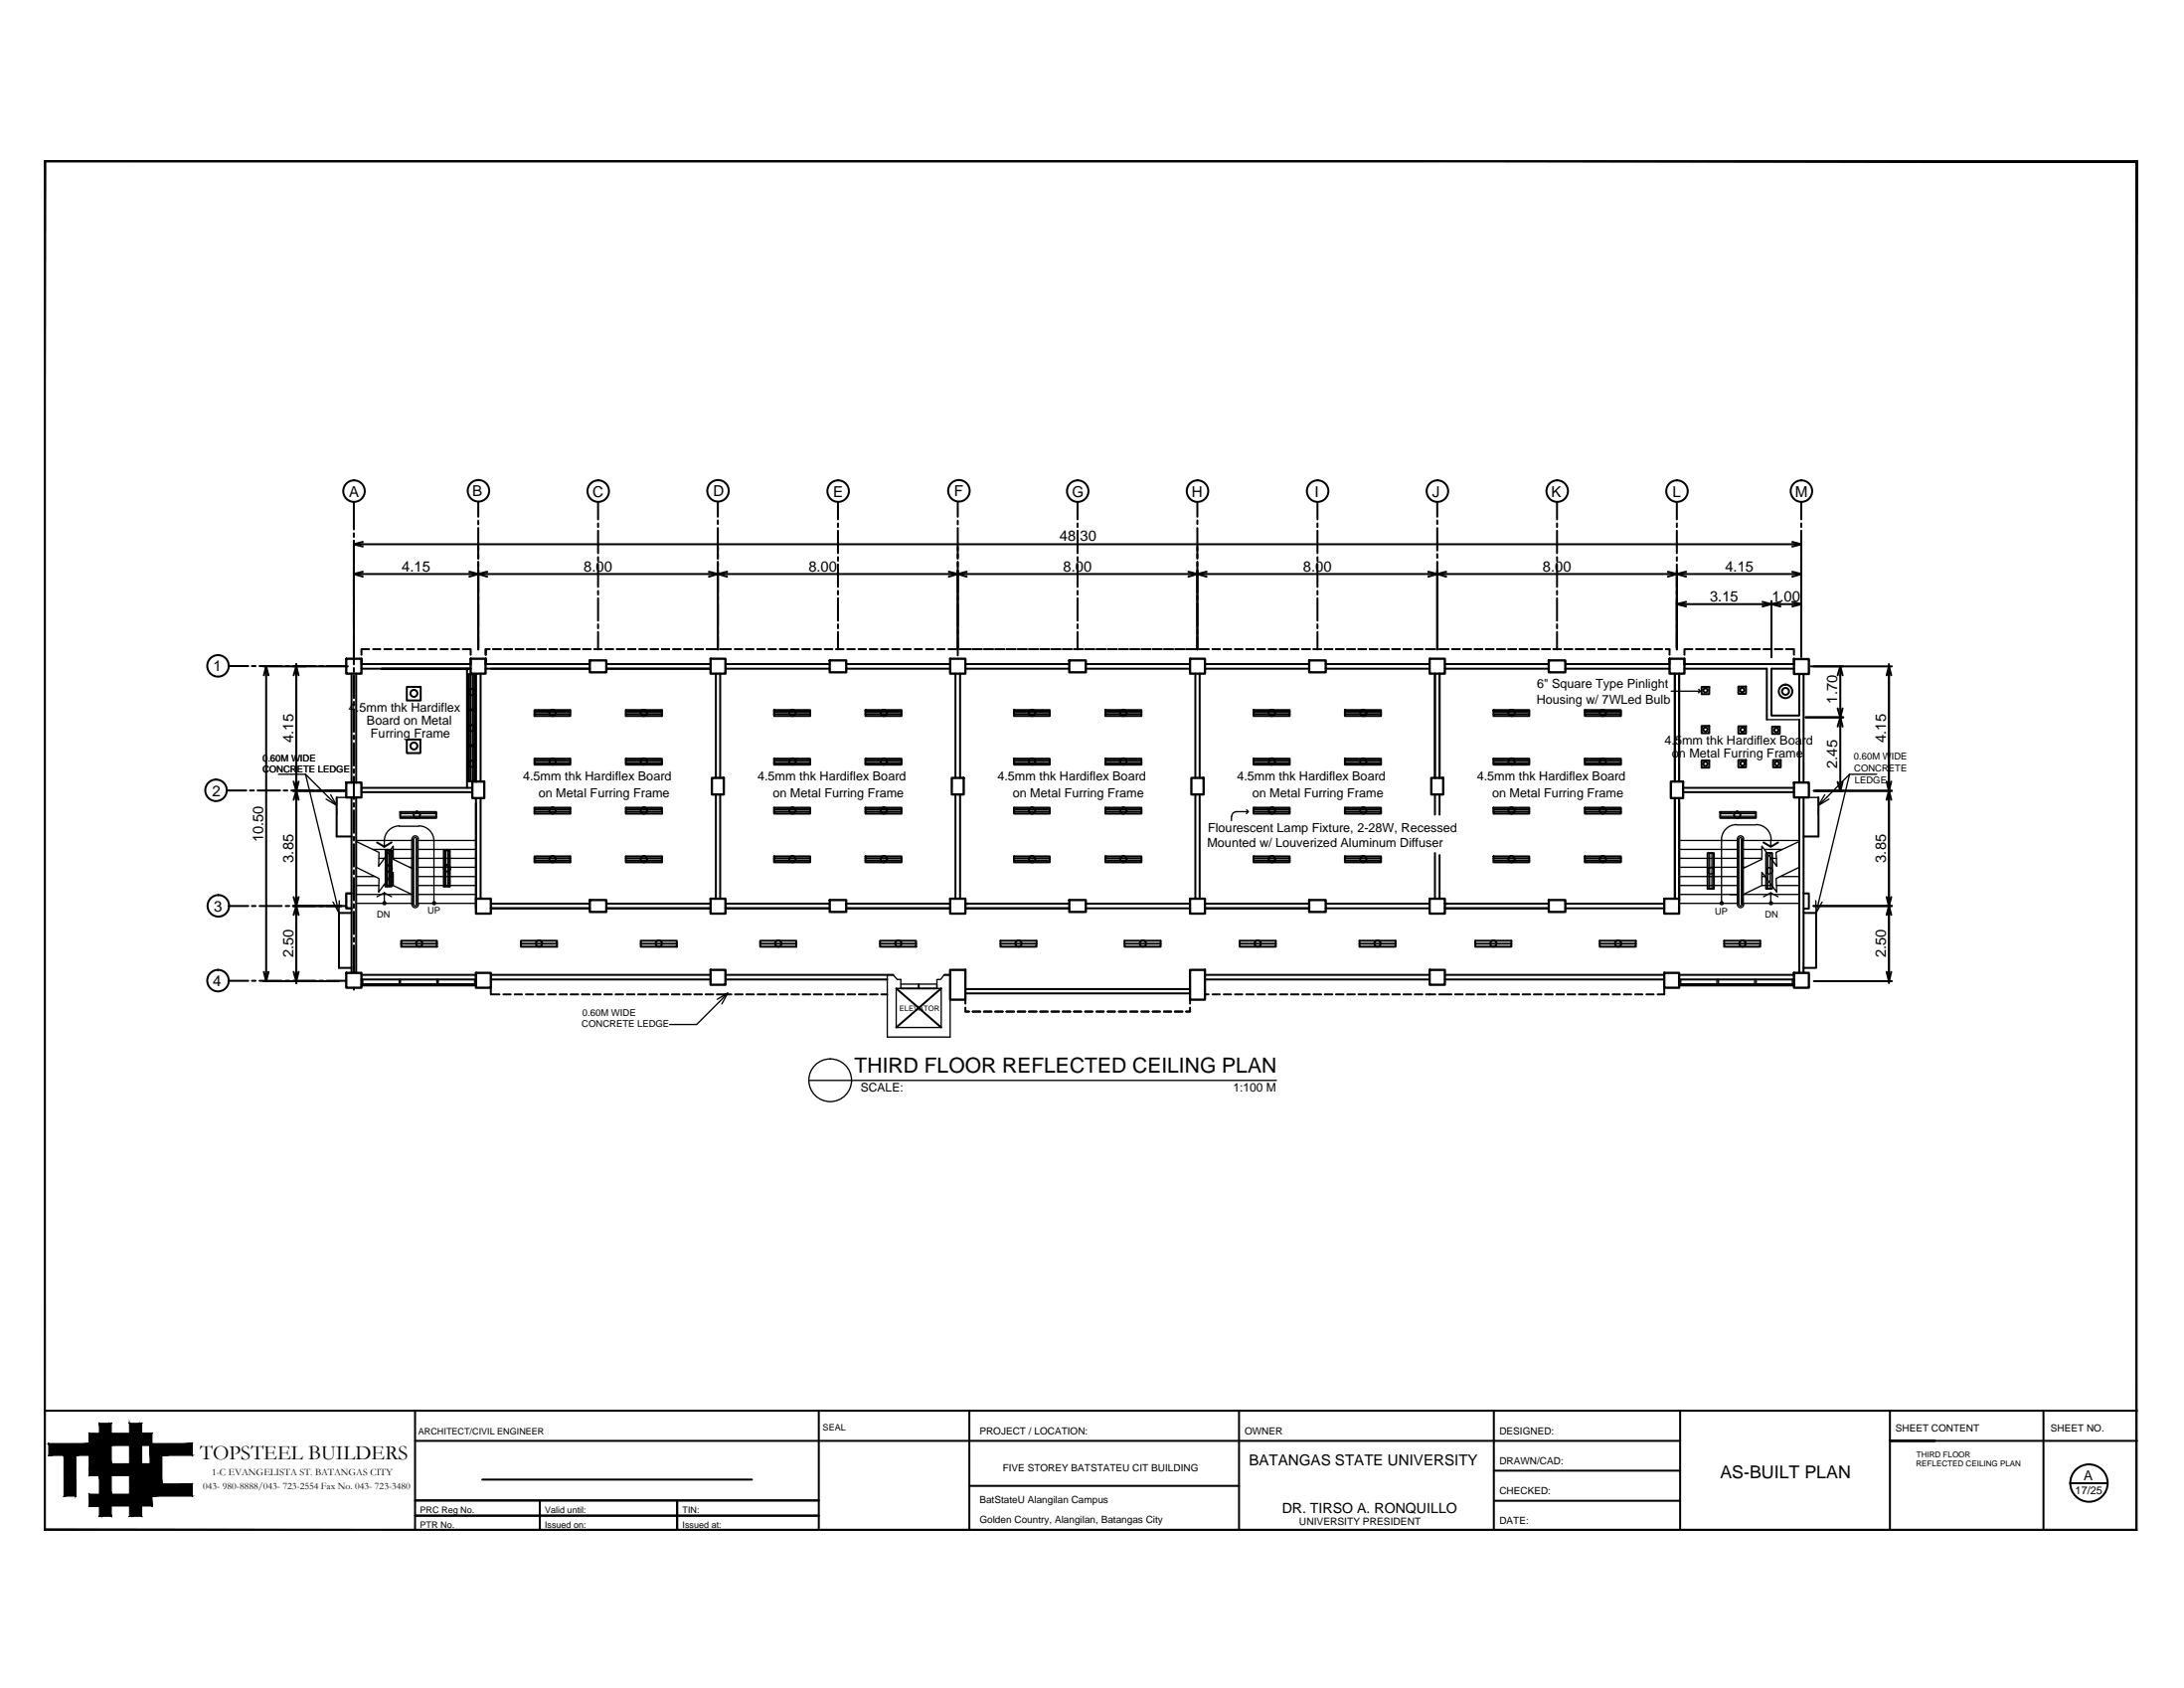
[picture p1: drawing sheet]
<svg xmlns="http://www.w3.org/2000/svg" width="279mm" height="216mm" viewBox="0 0 279 216" stroke-linecap="round" stroke-linejoin="round" font-family="sans-serif">
<!-- layer: 0.08 -->
<g fill="none" stroke="#000" stroke-width=".25">
<path d="M45.3 69.2v14.8M46.4 73.4h13.6M46.4 69.6h182.9M61.2 73v10.1M62.3 73.4h28.4M91.8 73v10.1M93 73.4h28.4M122.5 73v10.8M123.7 73.4h28.3M153.2 73v10.1M154.4 73.4h28.3M183.9 73v10.1"/>
<path d="M185 73.4h28.4M214.5 73v10.1M215.7 73.4h13.6M215.7 77.3h9.8M226.6 76.9v7.1M227.8 77.3h1.5M230.4 69.2v14.8M33.7 85.2h10.8M34.1 86.4v37.9M37.9 84.9v40.8M231 91.8h4.8M231.7 85.2h10.3"/>
<path d="M235.4 86.4v4.2M235.4 92.9v7.1M241.7 84.9v40.8M37.5 101.1h6.6M37.5 115.9h6.2M232 115.9h10M232 101.1h10M33.7 125.5h9.6M232 125.5h10"/>
</g>
<!-- layer: 0 -->
<g fill="none" stroke="#000" stroke-width=".25">
<path d="M45.3 73.4h1.1M45.3 69.6h1.1M46.4 69.3l-1.1 .3 1.1 .3M46.4 73.1l-1.1 .3 1.1 .4M60 73.1l1.2 .3-1.2 .4M60 73.4h2.3M61.2 69.9v1.6M61.2 71.9v.5M61.2 72.9v2.9M61.2 76.3v.5M61.2 77.2v2.9M62.3 73.1l-1.1 .3 1.1 .4"/>
<path d="M90.7 73.1l1.1 .3-1.1 .4M90.7 73.4h2.3M91.8 69.9v1.6M91.8 71.9v.5M91.8 72.9v2.8M91.8 76.3v.4M91.8 77.2v2.9M93 73.1l-1.2 .3 1.2 .4M121.4 73.1l1.1 .3-1.1 .4M121.4 73.4h2.3M122.5 69.9v1.6M122.5 71.9v.5"/>
<path d="M122.5 72.9v2.9M122.5 76.3v.5M122.5 77.2v2.9M123.7 73.1l-1.2 .3 1.2 .4M152 73.1l1.2 .3-1.2 .4M152 73.4h2.4M153.2 69.9v1.6M153.2 71.9v.5M153.2 72.9v2.8M153.2 76.3v.4M153.2 77.2v2.9M154.4 73.1l-1.2 .3 1.2 .4"/>
<path d="M182.7 73.1l1.2 .3-1.2 .4M182.7 73.4h2.3M185 73.1l-1.1 .3 1.1 .4M213.4 73.1l1.1 .3-1.1 .4M213.4 73.4h2.3M214.5 77.3h1.2M215.7 73.1l-1.2 .3 1.2 .4M215.7 77l-1.2 .3 1.2 .3M225.5 77l1.1 .3-1.1 .3M225.5 77.3h2.3M227.8 77l-1.2 .3 1.2 .3M229.3 69.3l1.1 .3-1.1 .3"/>
<path d="M229.3 73.1l1.1 .3-1.1 .4M229.3 77l1.1 .3-1.1 .3M229.3 73.4h1.1M229.3 69.6h1.1M229.3 77.3h1.1M33.8 86.4l.3-1.2 .2 1.2M34.1 85.2v1.2M37.6 86.4l.3-1.2 .3 1.2M37.6 100l.3 1.1 .3-1.1M37.9 85.2v1.2M37.9 100v2.3M61.2 80.6v.4"/>
<path d="M61.2 81.5v1.6M91.8 80.6v.4M91.8 81.5v1.5M122.5 80.6v.4M122.5 81.5v1.6M153.2 80.6v.4M153.2 81.5v1.5M235.1 86.4l.3-1.2 .3 1.2M235.1 90.6l.3 1.2 .3-1.2M235.1 92.9l.3-1.1 .3 1.1M235.4 85.2v1.2M235.4 90.6v2.3"/>
<path d="M241.4 86.4l.3-1.2 .2 1.2M241.4 100l.3 1.1 .2-1.1M241.7 85.2v1.2M241.7 100v2.3M37.6 114.7l.3 1.2 .3-1.2M37.6 102.3l.3-1.2 .3 1.2M37.6 117l.3-1.1 .3 1.1M37.9 114.7v2.3M235.1 100l.3 1.1 .3-1.1M235.4 100v1.1M241.4 114.7l.3 1.2 .2-1.2M241.4 102.3l.3-1.2 .2 1.2"/>
<path d="M241.4 117l.3-1.1 .2 1.1M241.7 114.7v2.3M33.8 124.3l.3 1.2 .2-1.2M34.1 124.3v1.2M37.6 124.3l.3 1.2 .3-1.2M37.9 124.3v1.2M51.3 120.3h4.6v.8h-4.6zM51.3 120.7h4.6M60.9 124.7v.6M62.8 125.3h28.1M62.8 124.7h28.1M66.6 120.3h4.7v.8h-4.7z"/>
<path d="M66.6 120.7h4.7M82 120.3h4.6v.8h-4.6zM82 120.7h4.6M92.8 125.3h20.7M92.8 124.7h21.5M97.3 120.3h4.6v.8h-4.6zM97.3 120.7h4.6M112.6 120.3h4.6v.8h-4.6zM112.6 120.7h4.6M120.8 124.7h.8M123.5 126.5h28.7M123.5 127.1h28.7"/>
<path d="M128 120.3h4.6v.8h-4.6zM128 120.7h4.6M143.9 120.3h4.6v.8h-4.6zM143.9 120.7h4.6M154.1 125.3h28.8M154.1 124.7h28.8M158.6 120.3h4.6v.8h-4.6zM158.6 120.7h4.6M173.9 120.3h4.6v.8h-4.6zM173.9 120.7h4.6M184.8 125.3h28.1M184.8 124.7h28.1"/>
<path d="M188.7 120.3h4.7v.8h-4.7zM188.7 120.7h4.7M204.7 120.3h4.6v.8h-4.6zM204.7 120.7h4.6M220.6 120.3h4.6v.8h-4.6zM220.6 120.7h4.6M241.4 124.3l.3 1.2 .2-1.2M241.7 124.3v1.2"/>
<circle cx="45.3" cy="62.8" r="1.38"/>
<circle cx="61.2" cy="62.8" r="1.38"/>
<circle cx="76.5" cy="62.8" r="1.38"/>
<circle cx="91.9" cy="62.8" r="1.38"/>
<circle cx="107.2" cy="62.8" r="1.38"/>
<circle cx="122.7" cy="62.8" r="1.38"/>
<circle cx="137.9" cy="62.8" r="1.38"/>
<circle cx="153.2" cy="62.8" r="1.38"/>
<circle cx="168.6" cy="62.8" r="1.38"/>
<circle cx="183.9" cy="62.8" r="1.38"/>
<circle cx="199.2" cy="62.8" r="1.38"/>
<circle cx="214.5" cy="62.8" r="1.38"/>
<circle cx="230.5" cy="62.8" r="1.38"/>
<circle cx="228.4" cy="88.4" r=".87"/>
<circle cx="228.4" cy="88.4" r=".44"/>
<circle cx="53.6" cy="120.7" r=".4"/>
<circle cx="69" cy="120.7" r=".4"/>
<circle cx="84.3" cy="120.7" r=".4"/>
<circle cx="99.6" cy="120.7" r=".4"/>
<circle cx="114.9" cy="120.7" r=".4"/>
<circle cx="130.3" cy="120.7" r=".4"/>
<circle cx="146.2" cy="120.7" r=".4"/>
<circle cx="160.9" cy="120.7" r=".4"/>
<circle cx="176.2" cy="120.7" r=".4"/>
<circle cx="191" cy="120.7" r=".4"/>
<circle cx="207" cy="120.7" r=".4"/>
<circle cx="222.9" cy="120.7" r=".4"/>
</g>
<!-- layer: 0.3 -->
<g fill="none" stroke="#000" stroke-width=".25">
<path d="M45 86.2v13.9M45.6 86.2v13.9M46.2 85.5h14h-11.4M46.2 84.9h14M60.9 86.2v13.8M61.5 86.2v13.8M62.1 84.9h13.4M62.1 85.5h13.4M77.6 84.9h13.3M77.6 85.5h13.3M91.6 86.2v13.3M92.1 86.2v13.3"/>
<path d="M92.8 84.9h13.3M92.8 85.5h13.3M108.3 84.9h13.3M108.3 85.5h13.3M122.2 86.2v13.3M122.8 86.2v13.3M123.5 84.9h13.3M123.5 85.5h13.3M138.9 84.9h13.3M138.9 85.5h13.3M152.9 86.2v13.3M153.5 86.2v13.3"/>
<path d="M154.1 84.9h13.4M154.1 85.5h13.4M169.6 84.9h13.3M169.6 85.5h13.3M183.6 86.2v13.3M184.2 86.2v13.3M184.8 84.9h13.3M184.8 85.5h13.3M200.3 84.9h13.3M200.3 85.5h13.3M214.3 86.2v13.8M214.8 86.2v13.8"/>
<path d="M215.5 84.9h14M215.5 85.5h10.5v6.5M229.5 85.5h-2.9v6M230.2 86.2v5.3M230.2 92v8.1M230.7 86.2v13.9M45 102v22.4M45.6 102v22.4M46.2 101.3h14.2M46.2 100.8h14.2M48.2 107.8l1 .5 .9-.5M60.9 102.1v14.1"/>
<path d="M61.5 102.1v12.8M62.8 116.2h12.7M62.8 115.6h12.7M77.6 116.2h13.3M77.6 115.6h13.3M91.6 101.6v13.3M92.1 101.6v13.3M92.8 116.2h13.3M92.8 115.6h13.3M108.3 116.2h13.3M108.3 115.6h13.3M122.2 101.6v13.3"/>
<path d="M122.8 101.6v13.3M123.5 116.2h13.3M123.5 115.6h13.3M138.9 116.2h13.3M138.9 115.6h13.3M152.9 101.6v13.3M153.5 101.6v13.3M154.1 116.2h13.4M154.1 115.6h13.4M169.6 116.2h13.3M169.6 115.6h13.3M183.6 101.6v2.6"/>
<path d="M183.6 109.1v5.8M184.2 101.6v2.6M184.2 109.4v5.5M184.8 116.2h13.3M184.8 115.6h13.3M200.3 116.2h12.6M200.3 115.6h12.6M214.3 102.1v12.8M214.8 102.1v13M215.3 101.3h14.2M215.3 100.8h14.2M225.6 107.8l.9 .5 1-.5"/>
<path d="M230.2 102v22.4M230.7 102v22.4M12.8 184.8v2.5M18 188.6v2.6M264.8 189.7h4.8"/>
<circle cx="60.3" cy="97.7" r=".4"/>
<circle cx="60.3" cy="88.5" r=".4"/>
<circle cx="60.3" cy="93.1" r=".4"/>
<circle cx="70.7" cy="97.4" r=".4"/>
<circle cx="70.7" cy="91.2" r=".4"/>
<circle cx="82.4" cy="97.4" r=".4"/>
<circle cx="82.4" cy="91.2" r=".4"/>
<circle cx="101.4" cy="91.2" r=".4"/>
<circle cx="101.4" cy="97.4" r=".4"/>
<circle cx="113.1" cy="91.2" r=".4"/>
<circle cx="113.1" cy="97.4" r=".4"/>
<circle cx="132" cy="91.2" r=".4"/>
<circle cx="132" cy="97.4" r=".4"/>
<circle cx="143.7" cy="91.2" r=".4"/>
<circle cx="143.7" cy="97.4" r=".4"/>
<circle cx="162.7" cy="91.2" r=".4"/>
<circle cx="162.7" cy="97.4" r=".4"/>
<circle cx="174.4" cy="97.4" r=".4"/>
<circle cx="174.4" cy="91.2" r=".4"/>
<circle cx="193.4" cy="97.4" r=".4"/>
<circle cx="193.4" cy="91.2" r=".4"/>
<circle cx="205.1" cy="91.2" r=".4"/>
<circle cx="205.1" cy="97.4" r=".4"/>
<circle cx="49.7" cy="111.1" r=".4"/>
<circle cx="53.3" cy="104.2" r=".4"/>
<circle cx="57.2" cy="111.1" r=".4"/>
<circle cx="70.7" cy="109.9" r=".4"/>
<circle cx="70.7" cy="103.7" r=".4"/>
<circle cx="82.4" cy="103.7" r=".4"/>
<circle cx="82.4" cy="109.9" r=".4"/>
<circle cx="101.4" cy="109.9" r=".4"/>
<circle cx="101.4" cy="103.7" r=".4"/>
<circle cx="113.1" cy="109.9" r=".4"/>
<circle cx="113.1" cy="103.7" r=".4"/>
<circle cx="132" cy="103.7" r=".4"/>
<circle cx="132" cy="109.9" r=".4"/>
<circle cx="143.7" cy="109.9" r=".4"/>
<circle cx="143.7" cy="103.7" r=".4"/>
<circle cx="162.7" cy="109.9" r=".4"/>
<circle cx="162.7" cy="103.7" r=".4"/>
<circle cx="174.4" cy="103.7" r=".4"/>
<circle cx="174.4" cy="109.9" r=".4"/>
<circle cx="193.4" cy="103.7" r=".4"/>
<circle cx="193.4" cy="109.9" r=".4"/>
<circle cx="205.1" cy="109.9" r=".4"/>
<circle cx="205.1" cy="103.7" r=".4"/>
<circle cx="222.2" cy="104.2" r=".4"/>
<circle cx="267.2" cy="189.7" r="2.39"/>
</g>
<!-- layer: 0.1 -->
<g fill="none" stroke="#000" stroke-width=".25">
<path d="M45.3 64.2v3.5M45.3 68.2v.5M45.3 69.1v2.9M45.3 72.5v.5M45.3 73.5v2.8M45.3 76.8v.5M45.3 77.8v2.9M61.2 64.2v1.9M61.2 66.6v.5M61.2 67.5v2.9M61.2 70.9v.5M61.2 71.9v1.9"/>
<path d="M76.5 64.2v2.2M76.5 66.9v.5M76.5 67.9v2.9M76.5 71.3v.4M76.5 72.2v2.9M76.5 75.6v.4M76.5 76.5v2.9M76.5 79.9v.5M91.8 64.2v1.9M91.8 66.6v.4M91.8 67.5v2.9M91.8 70.9v.4"/>
<path d="M91.8 71.9v1.8M107.2 64.2v2.2M107.2 66.9v.5M107.2 67.9v2.9M107.2 71.3v.4M107.2 72.2v2.9M107.2 75.6v.4M107.2 76.5v2.9M107.2 79.9v.5M122.5 64.2v1.9M122.5 66.6v.5M122.5 67.5v2.9"/>
<path d="M122.5 70.9v.5M122.5 71.9v1.9M137.9 64.2v2.2M137.9 66.9v.5M137.9 67.9v2.9M137.9 71.3v.4M137.9 72.2v2.9M137.9 75.6v.4M137.9 76.5v2.9M137.9 79.9v.5M153.2 64.2v1.9M153.2 66.6v.4"/>
<path d="M153.2 67.5v2.9M153.2 70.9v.4M153.2 71.9v1.8M168.5 64.2v2.2M168.5 66.9v.5M168.5 67.9v2.9M168.5 71.3v.4M168.5 72.2v2.9M168.5 75.6v.4M168.5 76.5v2.9M168.5 79.9v.5M183.9 64.2v1.9"/>
<path d="M183.9 66.6v.4M183.9 67.5v2.9M183.9 70.9v.4M183.9 71.9v1.8M199.2 64.2v2.2M199.2 66.9v.5M199.2 67.9v2.9M199.2 71.3v.4M199.2 72.2v2.9M199.2 75.6v.4M199.2 76.5v2.9M199.2 79.9v.5"/>
<path d="M214.5 64.2v2.2M214.5 66.9v.5M214.5 67.9v2.9M214.5 71.3v.4M214.5 72.2v2.9M214.5 75.6v.4M214.5 76.5v2.9M214.5 79.9v.5M230.4 64.2v2.2M230.4 66.9v.5M230.4 67.9v2.9M230.4 71.3v.4"/>
<path d="M230.4 72.2v2.9M230.4 75.6v.4M230.4 76.5v2.9M230.4 79.9v.5M29.2 85.2h2.6M32.2 85.2h.5M33.2 85.2h2.8M36.5 85.2h.5M37.5 85.2h2.9M40.9 85.2h.4M41.8 85.2h2.5M45.3 81.1v.5"/>
<path d="M45.3 82.1v2.9M45.3 85.4v.6M45.3 86.4v2.9M45.3 89.8v.4M45.3 90.7v2.9M45.3 94.1v.4M45.3 95.1v2.8M45.3 98.4v.5M45.3 99.3v2.9M46.2 84.2v.7M47.2 83h-1v.7M47.7 83h1"/>
<path d="M49.2 83h.9M50.6 83h.9M52 83h1M53.5 83h.9M54.9 83h1M56.4 83h.9M57.8 83h.9M59.2 83h1v.7M60.2 86.2v4.5M60.2 90.8v4.5M60.2 95.4v4.5M60.2 84.2v.7"/>
<path d="M60.5 86.2v4.5M60.5 90.8v4.5M60.5 95.4v4.5M62.1 83.7v-.7h.5h-.4v.7M62.1 84.2v.7M62.2 84.2v.7M63.1 83h1M64.5 83h1M66 83h.9M67.4 83h1M68.4 91h4.6M68.4 91.3h4.6"/>
<path d="M68.4 97.3h4.6M68.4 97.6h4.6M68.8 83h1M70.3 83h1M71.7 83h1M73.2 83h.9M74.6 83h.9M76 83h1M76.5 80.8v2.3M77.5 83h.9M78.9 83h1M80.1 91h4.6"/>
<path d="M80.1 91.3h4.6M80.1 97.3h4.6M80.1 97.6h4.6M80.4 83h.9M81.8 83h.9M83.2 83h1M84.7 83h.9M86.1 83h1M87.5 83h1M89 83h.9M90.9 83h-.5h1.2M92.1 83h1.4"/>
<path d="M94 83h1M95.4 83h1M96.9 83h.9M98.3 83h1M99 91h4.6M99 91.3h4.6M99 97.3h4.6M99 97.6h4.6M99.8 83h.9M101.2 83h1M102.6 83h1M104.1 83h.9"/>
<path d="M105.5 83h1M106.9 83h1M107.2 80.8v2.3M108.4 83h1M109.8 83h1M110.7 91h4.6M110.7 91.3h4.6M110.7 97.3h4.6M110.7 97.6h4.6M111.3 83h.9M112.7 83h.9M114.1 83h1"/>
<path d="M115.6 83h.9M117 83h1M118.5 83h.9M119.9 83h.9M121.3 83h1M122.8 83h1.4M123.5 83h.1M124.4 83h1.2M125.9 83h1.2M127.3 83h1.2M128.7 83h1.2M129.7 91h4.6"/>
<path d="M129.7 91.3h4.6M129.7 97.3h4.6M129.7 97.6h4.6M130.2 83h1.2M131.6 83h1.2M133.1 83h1.2M134.5 83h1.2M135.9 83h1.2M137.4 83h1.2M137.9 80.8v2.3M138.8 83h1.2M140.3 83h1.1"/>
<path d="M141.4 91h4.6M141.4 91.3h4.6M141.4 97.3h4.6M141.4 97.6h4.6M141.7 83h1.2M143.1 83h1.2M144.6 83h1.2M146 83h1.2M147.5 83h1.1M148.9 83h1.2M150.3 83h1.2M151.7 83h1.3h-1"/>
<path d="M153.4 83h.7h-.7M153.4 83h1.2M154.1 83h.1M155.1 83h1M156.6 83h.9M158 83h.9M159.4 83h1M160.4 91h4.6M160.4 91.3h4.6M160.4 97.3h4.6M160.4 97.6h4.6M160.9 83h.9"/>
<path d="M162.3 83h1M163.7 83h1M165.2 83h.9M166.6 83h1M168 83h1M168.5 80.8v2.3M169.5 83h.9M170.9 83h1M172.1 91h4.6M172.1 91.3h4.6M172.1 97.3h4.6M172.1 97.6h4.6"/>
<path d="M172.4 83h.9M173.8 83h1M175.2 83h1M176.7 83h.9M178.1 83h1M179.5 83h1M181 83h1M182.9 83h-.5h1.2M184.1 83h1.2M184.8 83h.1M185.8 83h.9M187.2 83h1"/>
<path d="M188.7 83h.9M190.1 83h1M191.1 91h4.5M191.1 91.3h4.5M191.1 97.3h4.5M191.1 97.6h4.5M191.5 83h1M193 83h.9M194.4 83h1M195.8 83h1M197.3 83h1M198.7 83h1"/>
<path d="M199.2 80.8v2.3M200.2 83h.9M201.6 83h.9M202.7 91h4.7M202.7 91.3h4.7M202.7 97.3h4.7M202.7 97.6h4.7M203 83h1M204.5 83h.9M205.9 83h1M207.4 83h.9M208.8 83h.9"/>
<path d="M210.2 83h1M211.7 83h.9M213.6 83h-.5h.5v.7M213.6 84.2v.7M214.5 80.8v2.3M215.5 84.2v.7M216.5 83h-1v.7M217 83h.9M218.4 83h1M219.9 83h.9M221.3 83h1M222.7 83h1"/>
<path d="M224.2 83h.9M225.6 83h1M227 83h1M228.5 83h1v.7M229.5 84.2v.7M230.4 80.8v2.3M29 101.1h2.5M29.2 115.9h2.6M32 101.1h.5M32.2 115.9h.5M32.9 101.1h2.9M33.2 115.9h2.8"/>
<path d="M36.3 101.1h.5M36.5 115.9h.5M37.3 101.1h2.8M37.5 115.9h2.9M40.6 101.1h.5M40.9 115.9h.4M41.6 101.1h2.5M41.8 115.9h2.5M45.3 102.7v.5M45.3 103.6v2.9M45.3 107v.5M45.3 108v2.8"/>
<path d="M45.3 111.3v.5M45.3 112.3v2.9M45.3 115.6v.5M45.3 116.6v2.9M45.3 119.9v.6M49.5 108.8v4.6M49.8 108.8v4.6M57 108.8v4.6M57.3 108.8v4.6M68.4 103.8h4.6M68.4 110.1h4.6M68.4 103.5h4.6"/>
<path d="M68.4 109.8h4.6M80.1 103.8h4.6M80.1 110.1h4.6M80.1 103.5h4.6M80.1 109.8h4.6M99 103.8h4.6M99 110.1h4.6M99 103.5h4.6M99 109.8h4.6M110.7 103.8h4.6M110.7 110.1h4.6M110.7 103.5h4.6"/>
<path d="M110.7 109.8h4.6M129.7 103.8h4.6M129.7 110.1h4.6M129.7 103.5h4.6M129.7 109.8h4.6M141.4 103.8h4.6M141.4 110.1h4.6M141.4 103.5h4.6M141.4 109.8h4.6M160.4 103.8h4.6M160.4 110.1h4.6M160.4 103.5h4.6"/>
<path d="M160.4 109.8h4.6M172.1 103.8h4.6M172.1 110.1h4.6M172.1 103.5h4.6M172.1 109.8h4.6M191.1 103.8h4.5M191.1 110.1h4.5M191.1 103.5h4.5M191.1 109.8h4.5M202.7 103.8h4.7M202.7 110.1h4.7M202.7 103.5h4.7"/>
<path d="M202.7 109.8h4.7M29.2 125.4h2.6M32.2 125.4h.5M33.2 125.4h2.8M36.5 125.4h.5M37.5 125.4h2.9M40.9 125.4h.4M41.8 125.4h2.5M45.3 120.9v3.5M45.3 126.3v.3M46.2 125.9h14.7M46.2 126h14.7"/>
<path d="M62.8 126.3v.9h1.1M64.4 127.2h.9M65.8 127.2h1M67.3 127.2h.9M68.7 127.2h1M70.2 127.2h.9M71.6 127.2h.9M73 127.2h1M74.4 127.2h1M75.9 127.2h.9M77.3 127.2h1M78.8 127.2h.9"/>
<path d="M80.2 127.2h1M81.6 127.2h1M83.1 127.2h.9M84.5 127.2h1M86 127.2h.9M87.4 127.2h1M88.8 127.2h1M90.3 127.2h.9M91.7 127.2h1.9M92.8 127.2h.1M94 127.2h1M95.5 127.2h.9"/>
<path d="M96.9 127.2h1M98.4 127.2h.9M99.8 127.2h1M101.2 127.2h1M102.7 127.2h.9M104.1 127.2h1M105.6 127.2h.9M107 127.2h1M108.4 127.2h1M109.9 127.2h.9M111.3 127.2h1M112.7 127.2h.8"/>
<path d="M114.7 126.4l5.7 5M120.4 126.4l-5.7 5M123.5 128.9v.5h.5h-.5M123.5 127.9v.5M124.4 129.4h1M125.9 129.4h.9M127.3 129.4h1M128.7 129.4h1M130.2 129.4h1M131.6 129.4h1M133.1 129.4h.9M134.5 129.4h1"/>
<path d="M135.9 129.4h1M137.4 129.4h.9M138.8 129.4h1M140.3 129.4h.9M141.7 129.4h.9M143.1 129.4h1M144.6 129.4h.9M146 129.4h1M147.5 129.4h.9M148.9 129.4h.9M150.3 129.4h1M152.2 128.9v.5h-.5h.5"/>
<path d="M152.2 127.9v.5M154.1 127.2h.1M154.1 127.2h.5M155.1 127.2h1M156.6 127.2h.9M158 127.2h.9M159.4 127.2h1M160.9 127.2h.9M162.3 127.2h1M163.8 127.2h.9M165.2 127.2h.9M166.6 127.2h1"/>
<path d="M168 127.2h1M169.5 127.2h.9M170.9 127.2h1M172.4 127.2h.9M173.8 127.2h1M175.2 127.2h1M176.7 127.2h.9M178.1 127.2h1M179.5 127.2h1M181 127.2h1M182.4 127.2h1.2M184.1 127.2h1.6"/>
<path d="M186.2 127.2h.9M187.6 127.2h1M189 127.2h1M190.5 127.2h.9M191.9 127.2h1M193.4 127.2h.9M194.8 127.2h1M196.2 127.2h1M197.7 127.2h.9M199.1 127.2h1M200.5 127.2h1M202 127.2h1"/>
<path d="M203.4 127.2h1M204.9 127.2h.9M206.3 127.2h.9M207.7 127.2h1M209.2 127.2h.9M210.6 127.2h1M212.9 126.3v.9h-.8M214.8 125.9h14.7M214.8 126h14.7"/>
<circle cx="53" cy="88.7" r=".44"/>
<circle cx="53" cy="95.4" r=".44"/>
<circle cx="218.2" cy="97.7" r=".28"/>
<circle cx="218.2" cy="93.3" r=".28"/>
<circle cx="218.2" cy="88.3" r=".28"/>
<circle cx="222.9" cy="88.3" r=".28"/>
<circle cx="222.9" cy="97.7" r=".28"/>
<circle cx="222.9" cy="93.3" r=".28"/>
<circle cx="227.2" cy="93.4" r=".28"/>
<circle cx="227.3" cy="97.7" r=".28"/>
</g>
<!-- layer: 0 -->
<g fill="none" stroke="#000" stroke-width=".17">
<path d="M60.9 86.2v13.8M213.8 88.4h3.7M217.3 88.2l.2 .2-.2 .2M42 102l1.1 1M42.3 101.7l.8 1.3-1.4-.8M43 115.3l.4 1.5M43.4 115.2v1.6l-.8-1.4M157.5 104.4v.6M158.2 103.8h1.5M158.2 103.8a.61 .61 0 0 0-.6 .6M159.5 103.6l.2 .2-.3 .3M232.3 115.2v1.6l.8-1.4"/>
<path d="M232.7 115.3l-.4 1.5M233.4 101.7l-.8 1.3 1.4-.8M233.7 102l-1.1 1M91.8 127.8l1.3-.8-.8 1.4M93.1 127l-1.1 1.1"/>
</g>
<!-- layer: 0.4 -->
<g fill="none" stroke="#000" stroke-width=".3">
<path d="M44.3 84.3h1.9v1.9h-1.9zM60.2 84.3h1.9v1.9h-1.9zM60.4 100h1.5v2.1h-1.5zM75.5 84.5h2.1v1.5h-2.1zM90.9 84.3h1.9v1.9h-1.9zM91.1 99.5h1.5v2.1h-1.5zM106.1 84.5h2.2v1.5h-2.2zM121.6 84.3h1.9v1.9h-1.9zM121.8 99.5h1.5v2.1h-1.5zM136.8 84.5h2.1v1.5h-2.1zM152.2 84.3h1.9v1.9h-1.9zM152.4 99.5h1.6v2.1h-1.6z"/>
<path d="M167.5 84.5h2.1v1.5h-2.1zM182.9 84.3h1.9v1.9h-1.9zM183.1 99.5h1.5v2.1h-1.5zM198.1 84.5h2.2v1.5h-2.2zM213.6 84.3h1.9v1.9h-1.9zM213.8 100h1.5v2.1h-1.5zM229.5 84.3h1.9v1.9h-1.9zM44.3 100.1h1.9v1.9h-1.9zM60.9 114.9h1.9v2h-1.9zM75.5 115.1h2.1v1.5h-2.1zM90.9 114.9h1.9v2h-1.9zM106.1 115.1h2.2v1.5h-2.2z"/>
<path d="M121.6 114.9h1.9v2h-1.9zM123.5 115.6h.4M136.8 115.1h2.1v1.5h-2.1zM152.2 114.9h1.9v2h-1.9zM167.5 115.1h2.1v1.5h-2.1zM182.9 114.9h1.9v2h-1.9zM184.8 115.6h.4M198.1 115.1h2.2v1.5h-2.2zM212.9 114.9h1.9v2h-1.9zM229.5 100.1h1.9v1.9h-1.9zM121.6 124.1h1.9v3.8h-1.9zM152.2 124.1h1.9v3.8h-1.9z"/>
</g>
<!-- layer: 0.2 -->
<g fill="none" stroke="#000" stroke-width=".25">
<path d="M52 87.9h1.8v1.7h-1.8zM52 94.6h1.8v1.7h-1.8zM59.7 85.5v15.3M59.9 86.2h.8v4.5h-.8zM59.9 90.8h.8v4.5h-.8zM59.9 95.4h.8v4.5h-.8zM59.9 90.8h.8M68.4 90.8h4.6v.8h-4.6zM68.4 97h4.6v.8h-4.6zM80.1 97h4.6v.8h-4.6zM80.1 90.8h4.6v.8h-4.6zM99 90.8h4.6v.8h-4.6z"/>
<path d="M99 97h4.6v.8h-4.6zM110.7 90.8h4.6v.8h-4.6zM110.7 97h4.6v.8h-4.6zM129.7 90.8h4.6v.8h-4.6zM129.7 97h4.6v.8h-4.6zM141.4 90.8h4.6v.8h-4.6zM141.4 97h4.6v.8h-4.6zM160.4 90.8h4.6v.8h-4.6zM160.4 97h4.6v.8h-4.6zM172.1 90.8h4.6v.8h-4.6zM172.1 97h4.6v.8h-4.6zM191.1 90.8h4.5v.8h-4.5z"/>
<path d="M191.1 97h4.5v.8h-4.5zM202.7 90.8h4.7v.8h-4.7zM202.7 97h4.7v.8h-4.7zM217.7 87.9h1v.9h-1zM217.7 97.3h1v.9h-1zM217.7 92.9h1v.9h-1zM222.4 97.2h1v.9h-1zM222.4 87.8h1v.9h-1zM222.4 92.9h1v.9h-1zM226.7 92.9h1v1h-1zM226.8 97.2h1v.9h-1zM43.1 102v5h1.9"/>
<path d="M45 116.8h-1.6v7h1.6M49.3 108.8h.8v4.6h-.8zM51.2 103.9h4.6v.7h-4.6zM56.8 108.8h.7v4.6h-.7zM68.4 109.5h4.6v.8h-4.6zM68.4 103.3h4.6v.8h-4.6zM80.1 103.3h4.6v.8h-4.6zM80.1 109.5h4.6v.8h-4.6zM99 103.3h4.6v.8h-4.6zM99 109.5h4.6v.8h-4.6zM110.7 103.3h4.6v.8h-4.6zM110.7 109.5h4.6v.8h-4.6z"/>
<path d="M129.7 103.3h4.6v.8h-4.6zM129.7 109.5h4.6v.8h-4.6zM141.4 103.3h4.6v.8h-4.6zM141.4 109.5h4.6v.8h-4.6zM160.4 103.3h4.6v.8h-4.6zM160.4 109.5h4.6v.8h-4.6zM172.1 103.3h4.6v.8h-4.6zM172.1 109.5h4.6v.8h-4.6zM191.1 103.3h4.5v.8h-4.5zM191.1 109.5h4.5v.8h-4.5zM202.7 103.3h4.7v.8h-4.7zM202.7 109.5h4.7v.8h-4.7z"/>
<path d="M218.5 109.1h.8v4.6h-.8zM220.1 103.9h4.5v.7h-4.5zM225.9 109.1h.8v4.6h-.8zM230.7 116.8h1.6v7h-1.6M232.6 102v5h-1.9M46.2 124.7h14.7M46.2 125.3h14.7M115.2 126.4h4.7M117.5 125.9v.5M214.8 124.7h14.7M214.8 125.3h14.7"/>
<circle cx="27.9" cy="85.2" r="1.38"/>
<circle cx="27.6" cy="101.1" r="1.38"/>
<circle cx="27.9" cy="115.9" r="1.38"/>
<circle cx="27.9" cy="125.4" r="1.38"/>
</g>
<!-- layer: 0.1 -->
<g fill="none" stroke="#000" stroke-width=".17">
<path d="M35.6 99h3.5l2.9 3M39.1 99l3.9 16.3M236.6 99l-3.9 16.3M240.1 99h-3.5l-2.9 3M43.1 103.4v.9M44.3 102h-1.2v.9M49.2 107.6v.7M49.2 114.2v1.3M51.1 105.7h2.5M51.1 105.6a1.93 1.93 0 0 0-1.9 2M51.2 104.1h4.6M51.2 104.4h4.6"/>
<path d="M53.6 105.6a1.93 1.93 0 0 1 1.9 2M55.5 107.6v7.9M218.7 109.1v4.6M219 109.1v4.6M220.1 104.1h4.5M220.1 104.4h4.5M222.1 105.5h2.5M222.2 105.5a1.93 1.93 0 0 0-2 1.9v8.1M224.7 105.5a1.93 1.93 0 0 1 1.9 1.9M226.2 109.1v4.6M226.5 109.1v4.6M226.5 107.4v.9"/>
<path d="M226.5 114.2v1.3M231.4 102h1.2v.9M232.6 103.4v.9M92 128.1l-2.9 2.9h-3.4M92.8 127.2h.1M103.5 138.2h59.8"/>
<circle cx="106.2" cy="138.2" r="2.73"/>
</g>
<!-- layer: 0.08 -->
<g fill="none" stroke="#000" stroke-width=".17">
<path d="M45.6 107.6l2.9 1.4-.1 1.8 1.9-2.6v1.7l2.4 1.2M45.6 110.9l2.9 1.5-.1 1.7 1.9-2.5v1.7l2.4 1.1h-7.1M45.6 107.5h7.1M45.6 112.1h2.3M45.6 113.3h2.9M45.6 115.5h7.1M47.7 108.6h2.3M48.5 109.8h.7M49.1 113.3h1.2M49.9 112.1h.4M50.3 108.6h2.4M50.3 109.8h2.4"/>
<path d="M52.4 110.9h.3M52.7 107.3v8.4M52.7 115.7a.4 .4 0 0 0 .4 .4 .4 .4 0 0 0 .4-.4M52.9 107.3v8.4M52.9 115.7l.2 .2 .2-.2M53.3 107.3v8.4M53.3 107.3l-.2-.2-.2 .2M53.5 107.5h7.4M53.5 108.6h7.4M53.5 109.8h7.4M53.5 112.1h7.4M53.5 113.3h7.4"/>
<path d="M53.5 115.5h7.4M53.5 114.4h7.4M53.5 110.9h7.4M53.5 107.3v8.4M53.5 107.3a.4 .4 0 0 0-.4-.4 .4 .4 0 0 0-.4 .4M214.8 114.4h7.5h-1M214.8 107.5h7.5M214.8 108.6h7.5M214.8 109.8h7.5M214.8 112.1h7.5M214.8 113.3h7.5M214.8 115.5h7.5"/>
<path d="M214.8 110.9h7.5M222.3 107.3v8.4a.4 .4 0 0 0 .4 .4 .4 .4 0 0 0 .4-.4M222.4 107.3v8.4M222.5 115.7l.2 .2 .2-.2M222.8 115.5v-8.2v8.4M222.9 107.3l-.2-.2-.2 .2M223 107.5h7.2M223 108.6h2.4M223 109.8h2.4M223 115.5h7.2M223 110.9h.3M223 107.3v8.4"/>
<path d="M223.1 107.3a.4 .4 0 0 0-.4-.4 .4 .4 0 0 0-.4 .4M225.4 112.1h.4M225.4 113.3h1.2M225.7 108.6h2.3M226.5 109.8h.8M227.3 113.3h2.9M227.8 112.1h2.4M230.2 107.6l-3 1.4 .1 1.8-1.9-2.6v1.7l-2.4 1.2M230.2 110.9l-3 1.5 .1 1.7-1.9-2.5v1.7l-2.4 1.1h7.2"/>
</g>
<!-- layer: 0.3 -->
<g fill="none" stroke="#000" stroke-width=".17">
<path d="M226 92h4.2M226.6 91.5h3.6M48.2 114.7l1-.5 .9 .5M225.6 114.7l.9-.5 1 .5M46.2 125.9h.2v.1h-.2zM46.2 125.3h.2v.6h-.2zM51.1 125.9h.1v.1h-.1zM51.1 125.3h.1v.6h-.1zM55.9 125.9h.2v.1h-.2zM55.9 125.3h.2v.6h-.2zM60.7 125.9h.2v.1h-.2zM60.7 125.3h.2v.6h-.2z"/>
<path d="M113.5 124.7h.8l.5 .6h.4v1.1h-.5v5h5.7v-5h-.5v-1.1h.4l.5-.6h.8v7.9h-8.1zM119.9 125.9v.5M214.8 125.9h.2v.1h-.2zM214.8 125.3h.2v.6h-.2zM219.6 125.9h.3v.1h-.3zM219.6 125.3h.3v.6h-.3zM224.5 125.9h.2v.1h-.2zM224.5 125.3h.2v.6h-.2zM229.3 125.9h.2v.1h-.2zM229.3 125.3h.2v.6h-.2zM230.2 123.2v1.2M230.7 123.2v1.2"/>
<circle cx="49.2" cy="115.5" r=".19"/>
<circle cx="55.5" cy="115.5" r=".19"/>
<circle cx="218.9" cy="111.4" r=".4"/>
<circle cx="220.3" cy="115.5" r=".19"/>
<circle cx="226.3" cy="111.4" r=".4"/>
<circle cx="226.6" cy="115.5" r=".19"/>
</g>
<!-- layer: SHEET -->
<g fill="none" stroke="#000" stroke-width=".25">
<path d="M5.6 180.4h267.8M53.1 180.4v15.4M53.1 184.3h161.8M53.1 193.9h51.6M53.1 191.9h51.6M61.7 189.2h34.5M69.1 191.9v3.9M86.6 191.9v3.9M104.7 180.4v15.4M124 180.4v15.4M124 190h34.5M158.5 180.4v15.4"/>
<path d="M191.1 192h23.8M191.1 188.1h23.8M191.1 180.4v15.4M214.9 180.4v15.4M241.8 180.4v15.4M247.5 184.3h-5.7h31.6M261.4 180.4v15.4"/>
</g>
<!-- layer: WALL -->
<g fill="#000" stroke="#000" stroke-width=".13">
<path d="M5.6 20.5v.2h267.6zM5.6 20.5h267.8l-.2 .2z"/>
<path d="M273.4 20.5l-.2 .2v174.9zM273.4 20.5v175.3l-.2-.2z"/>
<path d="M5.8 20.5l-.2 175.3 .2-.2zM5.6 20.5h.2l-.2 175.3z"/>
<path d="M5.8 195.6l267.6 .2-.2-.2zM5.8 195.6l267.6 .2h-267.8z"/>
</g>
<!-- layer: 0 -->
<path d="M45 114.3h-.7v1.9h.7M44.3 124.4h1.9v1.9h-1.9zM60.9 124.4h1.9v1.9h-1.9zM90.9 124.1h1.9v1.9h-1.9zM182.9 124.1h1.9v1.9h-1.9zM212.9 124.4h1.9v1.9h-1.9zM229.5 124.4h1.9v1.9h-1.9z" fill="none" stroke="#000" stroke-width=".3"/>
<!-- layer: 0.2 -->
<path d="M115.2 125.9h4.7" fill="none" stroke="#000" stroke-width=".17"/>
<!-- layer: wndow -->
<path d="M230.7 114.3h.7v1.9h-.7" fill="none" stroke="#000" stroke-width=".25"/>
<!-- layer: T -->
<g fill="#000" stroke="#000" stroke-width=".13">
<path d="M8.3 186l1.3 5.2v-5.2zM8.3 186l1.3 5.2h-1.3z"/>
<path d="M6.4 184.8l5.1 1.2v-1.2zM6.4 184.8l5.1 1.2h-5.1z"/>
</g>
<!-- layer: 0.3 -->
<g fill="#000" stroke="#000" stroke-width=".13">
<path d="M8.2 191.4h1.5l-.2-.3zM8.2 191.4l.2-.3h1.1zM8.2 186.2v5.2l.2-.3zM8.4 185.9v5.2l-.2-4.9zM6.2 186.2h2l.2-.3zM6.5 185.9h1.9l-2.2 .3zM6.2 184.6v1.6l.3-.3zM6.2 184.6l.3 .3v1zM6.2 184.6l.3 .3 5.2-.3zM6.5 184.9l5.2-.3-.3 .3zM11.7 184.6l-.3 .3 .3 1.3zM11.4 184.9l.3 1.3-.3-.3zM9.7 186.2h2l-.3-.3zM9.5 185.9h1.9l-1.7 .3zM9.5 185.9l.2 5.5v-5.2zM9.5 185.9l.2 5.5-.2-.3z"/>
<path d="M12.7 188.6v2.6h.3zM12.7 188.6h.3v2.6z"/>
<path d="M12.7 192.5l.3 1.2v-1.2zM12.7 192.5l.3 1.2-.3 .2zM13 193.7l-.3 .2 1.3-.2zM12.7 193.9l1.3-.2 .2 .2zM14 192.5v1.2l.2 .2zM14 192.5h.2v1.4z"/>
<path d="M14 188.6v2.6h.2zM14 188.6h.2v2.6z"/>
<path d="M14 184.8v2.5h.2zM14 184.8h.2v2.5z"/>
<path d="M14 182.3v1.1h.2zM14 182.3l.2-.3v1.4zM13 182.3h1l.2-.3zM12.7 182h1.5l-1.2 .3zM12.7 182l.3 1.4v-1.1zM12.7 182l.3 1.4h-.3z"/>
<path d="M16.6 184.8l.3 2.5v-2.5zM16.6 184.8l.3 2.5h-.3z"/>
<path d="M16.6 188.6l.3 2.6v-2.6zM16.6 188.6l.3 2.6h-.3z"/>
<path d="M16.6 192.5l.3 1.2v-1.2zM16.6 192.5l.3 1.2-.3 .2zM16.6 193.9l1.3-.2h-1zM16.6 193.9l1.3-.2 .2 .2zM17.9 192.5v1.2l.2 .2zM17.9 192.5h.2v1.4z"/>
<path d="M17.9 182.3v1.1h.2zM17.9 182.3l.2-.3v1.4zM16.9 182.3h1l.2-.3zM16.6 182h1.5l-1.2 .3zM16.6 182l.3 1.4v-1.1zM16.6 182l.3 1.4h-.3z"/>
<path d="M17.9 184.8l.2 2.5v-2.5zM17.9 184.8l.2 2.5h-.2z"/>
<path d="M18.1 188.5l-.2 .2 .2 2.7zM17.9 188.7l.2 2.7-.2-.3zM11.7 191.4h6.4l-.2-.3zM11.4 191.1h6.5l-6.2 .3zM11.4 191.1l.3 1.3v-1zM11.4 191.1l.3 1.3-.3 .2zM11.7 192.4l-.3 .2 7.8-.2zM11.4 192.6l7.8-.2 .2 .2zM19.2 187.5v4.9l.2 .2zM19.2 187.5l.2-.3v5.4zM12.7 187.5h6.5l.2-.3zM13 187.2h6.4l-6.7 .3zM12.7 184.6v2.9l.3-.3zM12.7 184.6l.3 .3v2.3zM12.7 184.6l.3 .3 6.2-.3zM13 184.9l6.2-.3 .2 .3zM19.2 183.6v1l.2 .3zM19.2 183.6l.2-.3v1.6zM11.7 183.6h7.5l.2-.3zM11.4 183.3h8l-7.7 .3zM11.4 183.3l.3 4.7v-4.4zM11.4 183.3l.3 4.7h-.3zM11.4 188l.3 .5v-.5zM11.4 188l.3 .5-.3 .2zM11.7 188.5l-.3 .2 6.7-.2zM11.4 188.7l6.7-.2-.2 .2z"/>
<path d="M24.4 184.9v1l.2 .3zM24.6 184.6v1.6l-.2-1.3zM19.4 184.9h5l.2-.3zM19.2 184.6h5.4l-5.2 .3zM19.2 184.6l.2 6.5v-6.2zM19.2 184.6l.2 6.5-.2 .3zM19.4 191.1l-.2 .3 5.2-.3zM19.2 191.4l5.2-.3 .2 .3zM24.4 190v1.1l.2 .3zM24.4 190l.2-.2v1.6zM20.5 190h3.9l.2-.2zM20.5 190l.2-.2h3.9zM20.5 185.9v4.1l.2-.2zM20.5 185.9l.2 .3v3.6zM20.5 185.9l.2 .3 3.7-.3zM20.7 186.2l3.7-.3 .2 .3z"/>
</g>
<!-- layer: line -->
<g fill="#000" stroke="#000" stroke-width=".13">
<path d="M12.8 182.2l1.3 1.2v-1.2zM12.8 182.2l1.3 1.2h-1.3z"/>
<path d="M12.8 184.8l1.3 2.5v-2.5zM12.8 184.8l1.3 2.5h-1.3z"/>
<path d="M12.8 188.6l1.3 2.6v-2.6zM12.8 188.6l1.3 2.6h-1.3z"/>
<path d="M12.8 192.5l1.3 1.3v-1.3zM12.8 192.5l1.3 1.3h-1.3z"/>
<path d="M16.7 182.2l1.3 1.2v-1.2zM16.7 182.2l1.3 1.2h-1.3z"/>
<path d="M16.7 184.8l1.3 2.5v-2.5zM16.7 184.8l1.3 2.5h-1.3z"/>
<path d="M16.7 188.6l1.3 2.6v-2.6zM16.7 188.6l1.3 2.6h-1.3z"/>
<path d="M16.7 192.5l1.3 1.3v-1.3zM16.7 192.5l1.3 1.3h-1.3z"/>
</g>
<!-- layer: S -->
<g fill="#000" stroke="#000" stroke-width=".13">
<path d="M11.5 184.8l1.3 2.5v-2.5zM11.5 184.8l1.3 2.5h-1.3z"/>
<path d="M11.5 183.4l7.8 1.4v-1.4zM11.5 183.4l7.8 1.4h-7.8z"/>
<path d="M11.5 187.3l7.8 .7v-.7zM11.5 187.3l7.8 .7h-7.8z"/>
<path d="M11.5 188l7.8 .6v-.6zM11.5 188l7.8 .6h-7.8z"/>
<path d="M18 188.6l1.3 2.6v-2.6zM18 188.6l1.3 2.6h-1.3z"/>
<path d="M11.5 191.2l7.8 1.3v-1.3zM11.5 191.2l7.8 1.3h-7.8z"/>
</g>
<!-- layer: C -->
<g fill="#000" stroke="#000" stroke-width=".13">
<path d="M19.3 186l1.3 3.9v-3.9zM19.3 186l1.3 3.9h-1.3z"/>
<path d="M19.3 184.8l5.2 1.2v-1.2zM19.3 184.8l5.2 1.2h-5.2z"/>
<path d="M19.3 189.9l5.2 1.3v-1.3zM19.3 189.9l5.2 1.3h-5.2z"/>
</g>
<g font-size="2.7">
<text x="109.3" y="137.2">THIRD FLOOR REFLECTED CEILING PLAN</text>
<text x="25.6" y="186.7">TOPSTEEL BUILDERS</text>
</g>
<text font-size="2.3" x="220.1" y="189.1">AS-BUILT PLAN</text>
<g font-size="1.9">
<text x="44.7" y="63.5">A</text>
<text x="60.4" y="63.5">B</text>
<text x="75.8" y="63.5">C</text>
<text x="91.2" y="63.5">D</text>
<text x="106.6" y="63.5">E</text>
<text x="122.1" y="63.5">F</text>
<text x="137.2" y="63.5">G</text>
<text x="152.5" y="63.5">H</text>
<text x="168.2" y="63.5">I</text>
<text x="183.2" y="63.5">J</text>
<text x="198.5" y="63.5">K</text>
<text x="214" y="63.5">L</text>
<text x="229.7" y="63.5">M</text>
<text x="135.6" y="69.2">48.30</text>
<text x="51.4" y="73.1">4.15</text>
<text x="74.7" y="73.1">8.00</text>
<text x="103.4" y="73.1">8.00</text>
<text x="136" y="73.1">8.00</text>
<text x="166.7" y="73.1">8.00</text>
<text x="197.4" y="73.1">8.00</text>
<text x="218.8" y="76.9">3.15</text>
<text x="220.7" y="73.1">4.15</text>
<text x="226.7" y="76.9">1.00</text>
<text x="27.3" y="85.9">1</text>
<text x="235" y="90" transform="rotate(-90 235 90)">1.70</text>
<text x="37.5" y="95" transform="rotate(-90 37.5 95)">4.15</text>
<text x="241.3" y="95" transform="rotate(-90 241.3 95)">4.15</text>
<text x="27.1" y="101.8">2</text>
<text x="235" y="98.3" transform="rotate(-90 235 98.3)">2.45</text>
<text x="33.7" y="107.8" transform="rotate(-90 33.7 107.8)">10.50</text>
<text x="37.5" y="110.3" transform="rotate(-90 37.5 110.3)">3.85</text>
<text x="241.3" y="110.3" transform="rotate(-90 241.3 110.3)">3.85</text>
<text x="27.4" y="116.6">3</text>
<text x="37.5" y="122.5" transform="rotate(-90 37.5 122.5)">2.50</text>
<text x="241.3" y="122.5" transform="rotate(-90 241.3 122.5)">2.50</text>
<text x="27.2" y="126.1">4</text>
<text x="159.8" y="187.4">BATANGAS STATE UNIVERSITY</text>
</g>
<text font-size="1.8" x="164" y="193.5">DR. TIRSO A. RONQUILLO</text>
<text font-size="1.7" x="266.6" y="189.3">A</text>
<g font-size="1.6">
<text x="196.6" y="88">6&quot; Square Type Pinlight</text>
<text x="44.6" y="91.1">4.5mm thk Hardiflex</text>
<text x="46.9" y="92.7">Board on Metal</text>
<text x="47.4" y="94.3">Furring Frame</text>
<text x="196.6" y="90">Housing w/ 7WLed Bulb</text>
<text x="213" y="95.3">4.5mm thk Hardiflex Board</text>
<text x="66.9" y="99.8">4.5mm thk Hardiflex Board</text>
<text x="68.9" y="101.9">on Metal Furring Frame</text>
<text x="96.9" y="99.8">4.5mm thk Hardiflex Board</text>
<text x="98.9" y="101.9">on Metal Furring Frame</text>
<text x="127.6" y="99.8">4.5mm thk Hardiflex Board</text>
<text x="129.6" y="101.9">on Metal Furring Frame</text>
<text x="158.3" y="99.8">4.5mm thk Hardiflex Board</text>
<text x="160.2" y="101.9">on Metal Furring Frame</text>
<text x="188.9" y="99.8">4.5mm thk Hardiflex Board</text>
<text x="190.9" y="101.9">on Metal Furring Frame</text>
<text x="213.9" y="96.9">on Metal Furring Frame</text>
<text x="154.5" y="106.4">Flourescent Lamp Fixture, 2-28W, Recessed</text>
<text x="154.4" y="108.4">Mounted w/ Louverized Aluminum Diffuser</text>
</g>
<g font-size="1.5">
<text x="110.1" y="139.7">SCALE:</text>
<text x="157.7" y="139.7">1:100 M</text>
</g>
<text font-size="1.4" x="265.5" y="191.1">17/25</text>
<g font-size="1.3">
<text x="125.3" y="183.4">PROJECT / LOCATION:</text>
<text x="159.2" y="183.4">OWNER</text>
<text x="191.8" y="183.4">DESIGNED:</text>
<text x="242.5" y="183.1">SHEET CONTENT</text>
<text x="262.4" y="183.1">SHEET NO.</text>
<text x="26" y="190.4">043- 980-8888/043- 723-2554 Fax No. 043- 723-3480</text>
<text x="27.1" y="188.7">1-C EVANGELISTA ST. BATANGAS CITY</text>
<text x="128.3" y="188.2">FIVE STOREY BATSTATEU CIT BUILDING</text>
<text x="191.8" y="191.1">CHECKED:</text>
<text x="191.8" y="187.3">DRAWN/CAD:</text>
<text x="125.3" y="192.3">BatStateU Alangilan Campus</text>
<text x="125.3" y="194.8">Golden Country, Alangilan, Batangas City</text>
<text x="166.2" y="195">UNIVERSITY PRESIDENT</text>
<text x="191.8" y="194.9">DATE:</text>
</g>
<g font-size="1.2">
<text x="33.6" y="97.3">0.60M WIDE</text>
<text x="33.6" y="98.8">CONCRETE LEDGE</text>
<text x="237.2" y="97.1">0.60M WIDE</text>
<text x="237.2" y="98.7">CONCRETE</text>
<text x="237.3" y="100.2">LEDGE</text>
<text x="48.2" y="117.3">DN</text>
<text x="54.7" y="116.9">UP</text>
<text x="219.4" y="116.9">UP</text>
<text x="225.8" y="117.3">DN</text>
<text x="74.4" y="131.3">CONCRETE LEDGE</text>
<text x="74.5" y="129.9">0.60M WIDE</text>
<text x="53.5" y="183.4">ARCHITECT/CIVIL ENGINEER</text>
<text x="105.3" y="183">SEAL</text>
<text x="53.7" y="195.4">PTR No.</text>
<text x="53.7" y="193.6">PRC Reg No.</text>
<text x="69.7" y="195.4">Issued on:</text>
<text x="69.7" y="193.6">Valid until:</text>
<text x="87.3" y="193.6">TIN:</text>
<text x="87.3" y="195.4">Issued at:</text>
</g>
<g font-size="1">
<text x="115.1" y="129.3">ELEVATOR</text>
<text x="245.1" y="187.6">REFLECTED CEILING PLAN</text>
<text x="245.2" y="186.4">THIRD FLOOR</text>
</g>
</svg>
